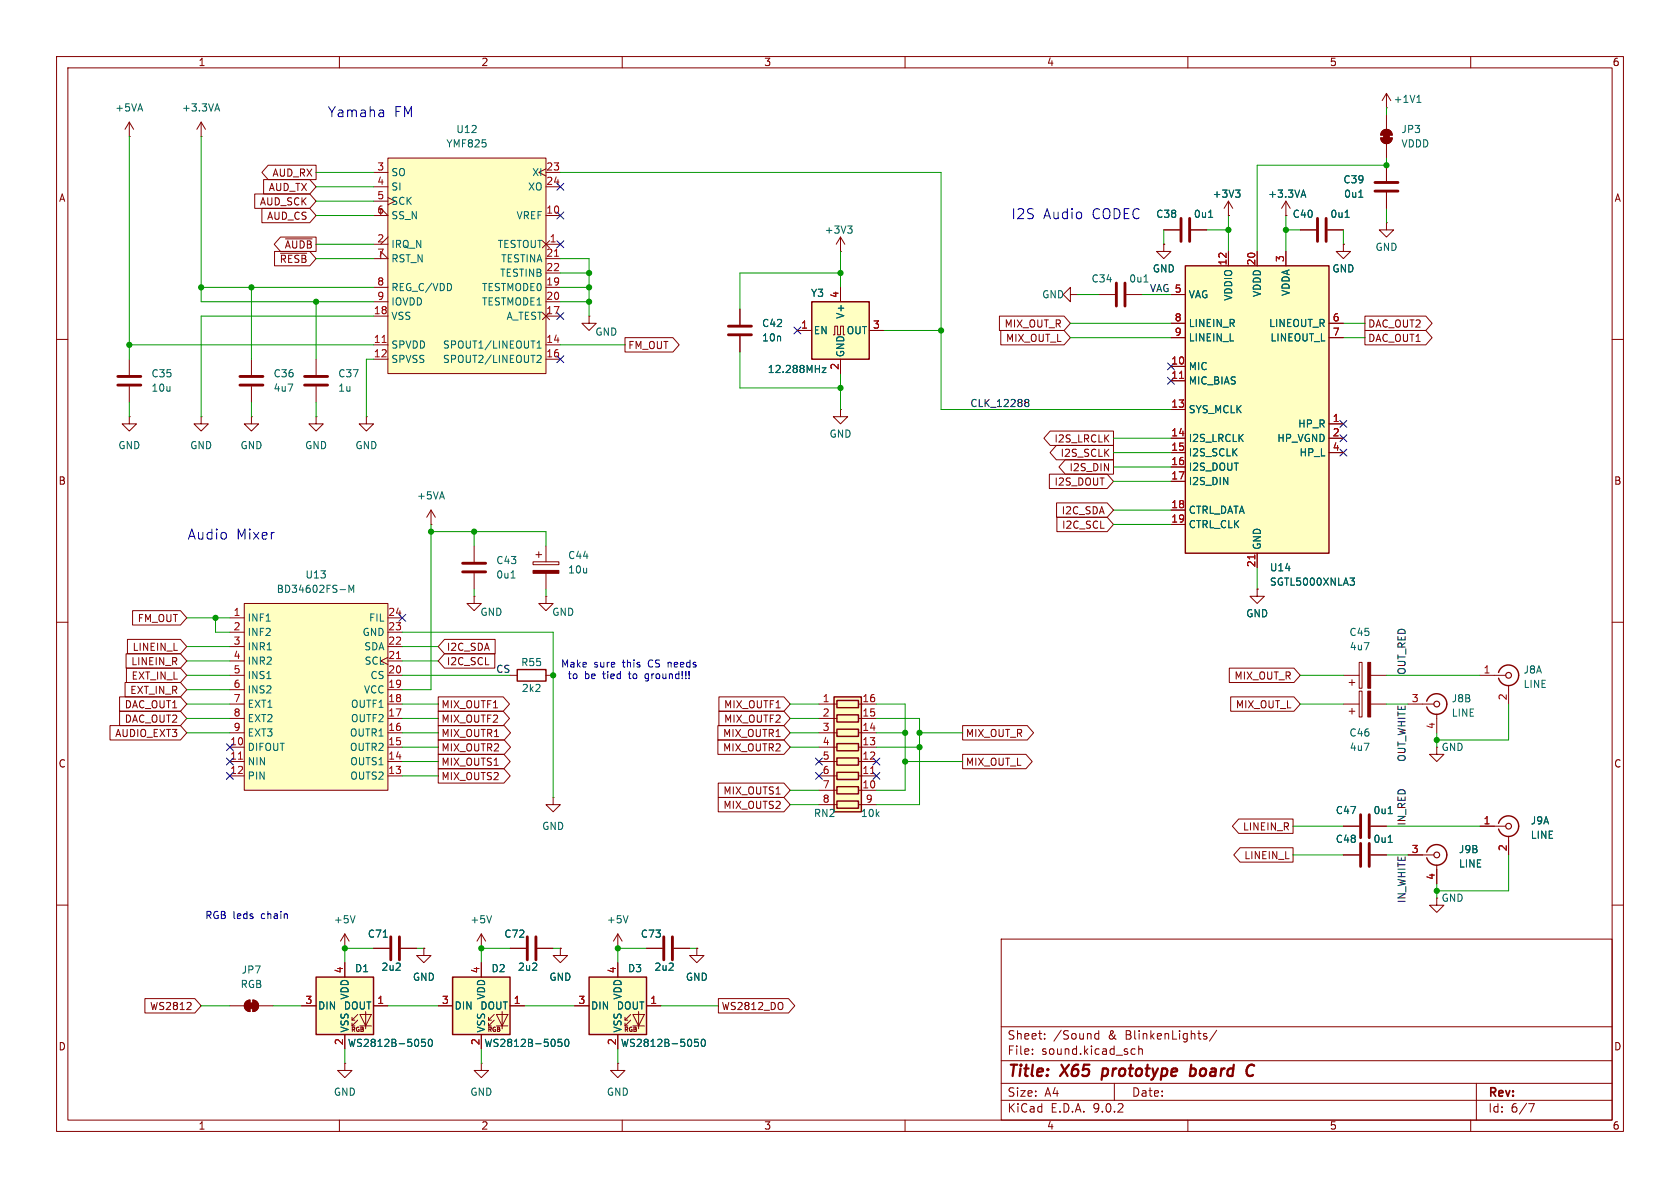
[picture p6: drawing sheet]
<svg xmlns="http://www.w3.org/2000/svg" width="297mm" height="210mm" viewBox="0 0 297 210" stroke-linecap="round" stroke-linejoin="round" font-family="sans-serif">
<g fill="none" stroke="#840000" stroke-width=".18">
<path d="M10 10h277v190h-277zM12 12h273v186h-273zM60 10v2M110 10v2M160 10v2M210 10v2M260 10v2M10 60h2M285 60h2M10 110h2M285 110h2M237.5 151.1h2.8"/>
<path d="M242.3 151.1h2.8M261.6 146.1h4.6M266.7 147.8v3.3M10 160h2M90.2 167.6h2.8M95 167.6h2.8M177 166h108v32h-108zM285 160h2M60 198v2M110 198v2M160 198v2M177 194.5h108"/>
<path d="M177 191.5h108M177 187.5h108M177 181.5h108M182.5 186.3v.1M182.5 185.5v.1M184.7 183.6v.1M184.7 182.8v.1M194.2 182.2v1.5M194.2 182.8l-.4-.1-.3 .3v.4l.2 .2h.5M197 191.5v3M200.1 186.3h.6M200.1 185.5h.6"/>
<path d="M201.3 185.5l.2-.1 .4 .1 .1 .9M201.3 184.9v1.5M210 198v2M212.8 183.1l.5 .2 .1 .1-.1 .2-.4 .1M212.8 182.8h.5M215.1 182.1l-1.3 2M260 198v2M261 191.5v6.5M270.2 195.1h1l-.6 1.5"/>
</g>
<path d="M195 188.9l-.3 2M210.5 189l.2-.1 .6 .1M210.6 188.2l-.3 2M211.2 190a.66 .66 0 0 1-.8 .1M220.9 188.3a.67 .67 0 0 1 .8 .1M221.5 190l-.6 .2" fill="none" stroke="#840000" stroke-width=".4"/>
<path d="M240.5 149.1v4.1M242.1 149.1v4.1M93.2 165.6v4.1M94.7 165.6v4.1" fill="none" stroke="#840000" stroke-width=".51"/>
<path d="M245.4 148.9h.7" fill="none" stroke="#006464" stroke-width=".18"/>
<path d="M264.9 145.5a1.81 1.81 0 0 1 2.8-1 1.81 1.81 0 0 1 0 3 1.81 1.81 0 0 1-2.8-.9" fill="none" stroke="#840000" stroke-width=".25"/>
<circle cx="266.7" cy="146.1" r=".51" fill="none" stroke="#840000" stroke-width=".2"/>
<path d="M80 172.7h10.2v10.2h-10.2z" fill="#ffffc2"/>
<g fill="none" stroke="#840000" stroke-width=".18">
<path d="M83.8 96.5v2.8M94.2 99.3h4.6v.5h-4.6zM94.7 98h1.1M95.2 97.5v1.1M96.5 96.5v2.8M83.8 105.4v1.3h1.3l-1.3 1.3-1.3-1.3h1.3M83.8 105.4h.1M83.8 101.3v2.8M90.2 119.4h1.2M96.5 105.4v1.3h1.3l-1.3 1.3-1.3-1.3h1.3M96.5 105.4h.1M96.5 119.4h1.3"/>
<path d="M96.5 101.3v2.8M237.5 119.4h2.8M240.3 117.1h.5v4.6h-.5zM242.3 119.4h2.8M261.6 119.4h4.6M237.5 124.5h2.8M238.5 120.7h1M238.5 125.7h1M239 120.1v1.1M239 125.2v1M240.3 122.2h.5v4.5h-.5zM242.3 124.5h2.8"/>
<path d="M248.9 124.5h4.6M254 132.1v1.3h1.3l-1.3 1.2-1.3-1.2h1.3M254 132.1h.1M254 126.2v3.3M266.7 121.2v3.3M97.8 141v1.2h1.3l-1.3 1.3-1.3-1.3h1.3M97.8 141h.1M237.5 146.1h2.8M242.3 146.1h2.8M248.9 151.1h4.6M254 158.8v1.2h1.3l-1.3 1.3-1.3-1.3h1.3M254 158.8h.1"/>
<path d="M254 152.9v3.3M40.6 177.8h2.6M43.5 177.1l.7-.3v2a1.02 1.02 0 0 1-.9-.6 1.02 1.02 0 0 1 .2-1.1zM44.7 176.8a1.02 1.02 0 0 1 1 1 1.02 1.02 0 0 1-1 1zM45.7 177.8h2.6M61 167.6h.1M61 165.1l-.8 1.3M61 165.1l.7 1.3M61 165.1v2.5M66 167.6h2.8M70.9 167.6h2.8M74.9 167.6v1.3h1.3l-1.3 1.3-1.2-1.3h1.2"/>
<path d="M74.9 167.6h.1M77.5 177.8h2.5M85.1 167.6h.1M85.1 165.1v2.5M85.1 170.2v2.5M85.1 165.1l-.8 1.3M85.1 165.1l.8 1.3M87.4 179.3l-1 1v-.5M87.8 179.3h2l-1 2.1zM88.8 178.8v3.1M90.2 177.8h2.5M85.1 188v1.2h1.3l-1.3 1.3-1.3-1.3h1.3"/>
<path d="M85.1 188h.1M85.1 182.9v2.5M86.4 180.3h.5M86.4 181.4h.5M87.4 180.3l-1 1.1v-.6M87.8 181.4h2"/>
</g>
<path d="M91.4 118.4h5.1v2h-5.1zM264.9 118.9a1.81 1.81 0 0 1 2.8-1 1.81 1.81 0 0 1 0 2.9 1.81 1.81 0 0 1-2.8-.9M252.2 124a1.81 1.81 0 0 1 2.8-1 1.81 1.81 0 0 1 0 2.9 1.81 1.81 0 0 1-2.8-.9M252.2 150.6a1.81 1.81 0 0 1 2.8-1 1.81 1.81 0 0 1 0 3 1.81 1.81 0 0 1-2.8-1M80 172.7h10.2v10.2h-10.2z" fill="none" stroke="#840000" stroke-width=".25"/>
<path d="M90.3 102.2h.8M245.4 143.8h.7M62.8 161.9l-.4 1.2M67.8 165.7h.7M86.9 161.9l-.4 1.2M99.3 183.7h-.6l-.1 .6 .2-.1 .4 .1 .2 .1-.1 .5-.2 .1-.5-.1M100 183.8l.1-.1a.68 .68 0 0 1 .5 .6 .68 .68 0 0 1-.5 .7l-.1-.1-.2-.4z" fill="none" stroke="#006464" stroke-width=".18"/>
<g fill="none" stroke="#840000" stroke-width=".2">
<circle cx="266.7" cy="119.4" r=".51"/>
<circle cx="254" cy="124.5" r=".51"/>
<circle cx="254" cy="151.1" r=".51"/>
</g>
<path d="M81.8 99.6h4.1M81.8 101.1h4.1M240.5 144v4.1M242.1 144v4.1M69.1 165.6v4.1M70.6 165.6v4.1" fill="none" stroke="#840000" stroke-width=".51"/>
<g fill="#840000" stroke="#840000" stroke-width=".18">
<path d="M43.9 177.3h1.1v1h-1.1z"/>
<path d="M44.7 176.8a1.02 1.02 0 0 1 1 1 1.02 1.02 0 0 1-1 1z"/>
<path d="M43.5 177.1l.7-.3v2a1.02 1.02 0 0 1-.9-.6 1.02 1.02 0 0 1 .2-1.1z"/>
<path d="M241.8 117.1h.5v4.6h-.5z"/>
<path d="M94.2 100.8h4.6v.5h-4.6z"/>
<path d="M241.8 122.2h.5v4.5h-.5z"/>
</g>
<path d="M209.5 47h25.4v50.8h-25.4z" fill="#ffffc2"/>
<path d="M209.5 47h25.4v50.8h-25.4z" fill="none" stroke="#840000" stroke-width=".25"/>
<g fill="none" stroke="#840000" stroke-width=".18">
<path d="M245.1 19.1h.1M245.1 16.5v2.6M245.1 16.5l-.8 1.3M245.1 16.5l.8 1.3M217.2 38.1h.1M217.2 35.6v2.5M217.2 35.6l-.8 1.2M217.2 35.6l.7 1.2M227.3 38.1h.1M227.3 35.6v2.5M227.3 35.6l-.7 1.2M227.3 35.6l.8 1.2"/>
<path d="M244.1 24.4h2a1.02 1.02 0 0 1-1 1 1.02 1.02 0 0 1-1-1zM244.4 23.2a1.02 1.02 0 0 1 1.1-.3 1.02 1.02 0 0 1 .6 1h-2zM245.1 20.3v2.6M245.1 25.4v2.5M245.1 29.2v2.8M245.1 34v2.8M130.8 54.6v2.8M130.8 59.4v2.8M207 52.1h2.5M207 57.2h2.5M207 59.7h2.5M217.2 44.5v2.5"/>
<path d="M222.2 44.5v2.5M227.3 44.5v2.5M229.9 40.6h2.8M234.7 40.6h2.8M234.9 57.2h2.6M234.9 59.7h2.6M237.5 43.2v1.3h-1.3l1.3 1.2 1.3-1.2h-1.3M237.5 43.2h.1M207 64.8h2.5M207 67.3h2.5M207 72.4h2.5M207 77.5h2.5"/>
<path d="M234.9 77.5h2.6M234.9 74.9h2.6M207 80h2.5M207 82.6h2.5M207 85.1h2.5M207 90.2h2.5M207 92.7h2.5M222.2 97.8v2.5M234.9 80h2.6"/>
</g>
<path d="M208.5 66.9h.7M221.8 98.1v.7" fill="none" stroke="#a90000" stroke-width=".18"/>
<path d="M250.5 18.1h.7M250.6 17.1l.3-.3v1.3M218.4 33.6h.8l-.4 .5M219 34.1l.2 .2v.3l-.2 .3M230.1 34.5h.6M230.4 33.6l.4 1.3M237.8 38.4h.7M240.2 34.9h.7M238.7 102.2h.7l-.4 .5 .4 .1v.4l-.2 .2h-.4" fill="none" stroke="#006464" stroke-width=".18"/>
<path d="M232.9 38.6v4.1M234.4 38.6v4.1M243.1 33.8h4M243.1 32.3h4M128.8 57.7h4M128.8 59.2h4" fill="none" stroke="#840000" stroke-width=".51"/>
<g fill="#840000" stroke="#840000" stroke-width=".18">
<path d="M244.6 23.6h1v1h-1z"/>
<path d="M244.1 24.4h2a1.02 1.02 0 0 1-1 1 1.02 1.02 0 0 1-1-1z"/>
<path d="M244.4 23.2a1.02 1.02 0 0 1 1.1-.3 1.02 1.02 0 0 1 .6 1h-2z"/>
</g>
<path d="M68.6 27.9h27.9v38.1h-27.9z" fill="#ffffc2"/>
<g fill="none" stroke="#840000" stroke-width=".18">
<path d="M66 38.1h2.6l-1.3-1.3v1.3M66 30.5h2.6M66 33h2.6M66 35.6h2.6M68.6 27.9h27.9v38.1h-27.9zM96.5 29.8l-1.3 .7 1.3 .6M96.5 30.5h2.6M96.5 33h2.6M96.5 38.1h2.6M245.1 39.4v1.2h1.3l-1.3 1.3-1.3-1.3h1.3M245.1 39.4h.1M66 45.7h2.6l-1.3-1.2v1.2"/>
<path d="M66 50.8h2.6M66 53.3h2.6M66 43.2h2.6M66 55.9h2.6M68.6 41.9l-1.3 1.3M95.9 42.5l1.3 1.3M95.9 55.2l1.3 1.3M96.5 50.8h2.6M96.5 53.3h2.6M96.5 45.7h2.6M96.5 48.3h2.6M96.5 43.2h2.6"/>
<path d="M96.5 55.9h2.6M97.2 42.5l-1.3 1.3M97.2 55.2l-1.3 1.3M104.1 55.9v1.3h1.3l-1.3 1.2-1.2-1.2h1.2M104.1 55.9h.1M148.6 44.5h.1M148.6 41.9l-.8 1.3M148.6 41.9l.8 1.3M148.6 41.9v2.6M205.7 40.6h2.8M210.6 40.6h2.8M66 61h2.6"/>
<path d="M66 63.5h2.6M96.5 61h2.6M96.5 63.5h2.6M148.6 72.4v1.3h-1.3l1.3 1.2 1.3-1.2h-1.3M148.6 72.4h.1"/>
</g>
<path d="M98 45.3h.8M67.6 60.5h.7" fill="none" stroke="#a90000" stroke-width=".18"/>
<path d="M149.8 39.9h.8l-.4 .5M213.7 38.4h.7M150.4 40.4l.2 .3v.3l-.2 .2M94.9 61.5h.8M94.9 60.6l.4-.3v1.2M94.9 62.9l.5-.1 .3 .4-.8 .9h.8" fill="none" stroke="#006464" stroke-width=".18"/>
<path d="M208.8 38.6v4.1M210.3 38.6v4.1" fill="none" stroke="#840000" stroke-width=".51"/>
<path d="M143.5 53.3h10.2v10.2h-10.2z" fill="#ffffc2"/>
<path d="M143.5 53.3h10.2v10.2h-10.2z" fill="none" stroke="#840000" stroke-width=".25"/>
<path d="M141 58.4h2.5M147.3 59.2h.3v-1.5h.5v1.5h.5v-1.5h.5v1.5h.3M148.6 50.8v2.5M153.7 58.4h2.5M148.6 63.5v2.5" fill="none" stroke="#840000" stroke-width=".18"/>
<path d="M145.4 65h.6l-.6 .9h.6" fill="none" stroke="#006464" stroke-width=".18"/>
<path d="M104.1 172.7h10.2v10.2h-10.2z" fill="#ffffc2"/>
<g fill="none" stroke="#840000" stroke-width=".18">
<path d="M99.1 167.6v1.3h1.2l-1.2 1.3-1.3-1.3h1.3M99.1 167.6h.1M101.6 177.8h2.5M109.2 170.2v2.5M111.5 179.3l-1 1v-.5M111.9 179.3h2l-1 2.1zM112.9 178.8v3.1M114.3 177.8h2.5M114.3 167.6h2.8M119.1 167.6h2.8M123.2 167.6v1.3h1.3l-1.3 1.3-1.3-1.3h1.3M123.2 167.6h.1"/>
<path d="M109.2 188v1.2h1.3l-1.3 1.3-1.3-1.3h1.3M109.2 188h.1M109.2 182.9v2.5M110.5 180.3h.5M110.5 181.4h.5M111.5 180.3l-1 1.1v-.6M111.9 181.4h2"/>
</g>
<path d="M104.1 172.7h10.2v10.2h-10.2z" fill="none" stroke="#840000" stroke-width=".25"/>
<path d="M123.4 183.7h-.6v.6l.1-.1 .5 .1 .1 .1-.1 .5-.2 .1-.4-.1M124.1 183.8l.2-.1a.68 .68 0 0 1 .4 .6 .68 .68 0 0 1-.4 .7l-.2-.1-.1-.4z" fill="none" stroke="#006464" stroke-width=".18"/>
<path d="M117.3 165.6v4.1M118.9 165.6v4.1" fill="none" stroke="#840000" stroke-width=".51"/>
<path d="M147.4 123.2h4.9v20.3h-4.9z" fill="#ffffc2"/>
<path d="M147.4 123.2h4.9v20.3h-4.9zM148 123.8h3.8v1.3h-3.8zM148 126.4h3.8v1.2h-3.8zM148 128.9h3.8v1.3h-3.8zM148 131.4h3.8v1.3h-3.8zM148 134h3.8v1.3h-3.8zM148 136.5h3.8v1.3h-3.8zM148 139.1h3.8v1.2h-3.8zM148 141.6h3.8v1.3h-3.8z" fill="none" stroke="#840000" stroke-width=".25"/>
<g fill="none" stroke="#840000" stroke-width=".18">
<path d="M144.8 124.5h3.2M144.8 127h3.2M144.8 129.5h3.2M144.8 132.1h3.2M144.8 134.6h3.2M144.8 137.2h3.2M144.8 139.7h3.2M151.8 124.5h3.1M151.8 127h3.1M151.8 129.5h3.1M151.8 132.1h3.1M151.8 134.6h3.1"/>
<path d="M151.8 137.2h3.1M151.8 139.7h3.1M144.8 142.2h3.2M151.8 142.2h3.1M109.2 167.6h.1M109.2 165.1l-.7 1.3M109.2 165.1l.8 1.3M109.2 165.1v2.5"/>
</g>
<path d="M153.9 136.7h.7" fill="none" stroke="#a90000" stroke-width=".18"/>
<path d="M111 161.9l-.4 1.2" fill="none" stroke="#006464" stroke-width=".18"/>
<path d="M55.9 172.7h10.1v10.2h-10.1z" fill="#ffffc2"/>
<g fill="none" stroke="#840000" stroke-width=".18">
<path d="M22.9 24.1h.1M22.9 21.6v2.5M22.9 21.6l-.8 1.3M22.9 21.6l.7 1.3M35.6 24.1h.1M35.6 21.6l-.8 1.3M35.6 21.6l.7 1.3M35.6 21.6v2.5M189.2 52.1v1.2l-1.2-1.2 1.2-1.3v1.3h1.3M190.5 52.1h.1M194.3 52.1h2.8M199.1 52.1h2.8"/>
<path d="M205.7 43.2v1.3h1.3l-1.3 1.2-1.2-1.2h1.2M205.7 43.2h.1M22.9 73.7v1.2h1.2l-1.2 1.3-1.3-1.3h1.3M22.9 73.7h.1M22.9 63.5v2.8M22.9 68.3v2.8M35.6 73.7v1.2h1.2l-1.2 1.3-1.3-1.3h1.3M35.6 73.7h.1M44.4 73.7v1.2h1.3l-1.3 1.3-1.2-1.3h1.2M44.4 73.7h.1M44.4 63.5v2.8M44.4 68.3v2.8"/>
<path d="M55.9 73.7v1.2h1.2l-1.2 1.3-1.3-1.3h1.3M55.9 73.7h.1M55.9 63.5v2.8M55.9 68.3v2.8M64.8 73.7v1.2h1.2l-1.2 1.3-1.3-1.3h1.3M64.8 73.7h.1M76.2 92.7h.1M76.2 90.2l-.8 1.2M76.2 90.2l.8 1.2M76.2 90.2v2.5M222.2 104.1v1.3h-1.2l1.2 1.3 1.3-1.3h-1.3M222.2 104.1h.1"/>
<path d="M53.3 177.8h2.6M61 170.2v2.5M63.2 179.3l-1 1v-.5M63.6 179.3h2.1l-1.1 2.1zM64.6 178.8v3.1M66 177.8h2.6M61 188v1.2h1.2l-1.2 1.3-1.3-1.3h1.3M61 188h.1M61 182.9v2.5M62.2 180.3h.5M62.2 181.4h.5M63.2 180.3l-1 1.1v-.6"/>
<path d="M63.6 181.4h2.1"/>
</g>
<path d="M55.9 172.7h10.1v10.2h-10.1z" fill="none" stroke="#840000" stroke-width=".25"/>
<path d="M38.1 19.3h.6M38.4 18.4l.4 1.2M202.2 49.9h.8M75.2 183.7h-.6l-.1 .6 .2-.1 .4 .1 .1 .1v.5l-.2 .1-.5-.1M75.8 183.8l.2-.1a.68 .68 0 0 1 .5 .6 .68 .68 0 0 1-.5 .7l-.2-.1-.1-.4z" fill="none" stroke="#006464" stroke-width=".18"/>
<path d="M197.4 50v4.1M198.9 50v4.1M20.8 66.5h4.1M20.8 68.1h4.1M42.4 66.5h4.1M42.4 68.1h4.1M53.8 66.5h4.1M53.8 68.1h4.1" fill="none" stroke="#840000" stroke-width=".51"/>
<path d="M43.2 106.7h25.4v33h-25.4z" fill="#ffffc2"/>
<g fill="none" stroke="#840000" stroke-width=".18">
<path d="M45 34.3h9.8l1.1 1.3-1.1 1.2h-9.8zM46.3 36.8h8.5l1.1 1.3-1.1 1.3h-8.5zM46.6 31.7h8.2l1.1 1.3-1.1 1.3h-8.2zM47.4 29.2h8.5v2.6h-8.5l-1.1-1.3zM217.2 38.1h.1M227.3 38.1h.1M245.1 29.2v2.8M245.1 34v2.8M48.5 44.4h6.3l1.1 1.3-1.1 1.3h-6.3zM49.6 44.8h4.6M49.6 41.9h6.3v2.6h-6.3l-1.1-1.3zM50.5 42.2h4.7"/>
<path d="M110.5 59.7h8.5l1.1 1.3-1.1 1.2h-8.5zM130.8 54.6v2.8M130.8 59.4v2.8M141 58.4h2.5M148.6 50.8v2.5M153.7 58.4h2.5M176.7 55.9h11.4l1.1 1.3-1.1 1.2h-11.4zM176.9 58.4h11.2l1.1 1.3-1.1 1.3h-11.2zM205.7 43.2h.1M205.7 40.6h2.8M207 52.1h2.5M207 57.2h2.5"/>
<path d="M207 59.7h2.5M210.6 40.6h2.8M217.2 44.5v2.5M222.2 44.5v2.5M227.3 44.5v2.5M229.9 40.6h2.8M234.7 40.6h2.8M234.9 57.2h2.6M234.9 59.7h2.6M237.5 43.2h.1M241.3 55.9h10.8l1.1 1.3-1.1 1.2h-10.8zM241.3 58.4h10.8l1.1 1.3-1.1 1.3h-10.8z"/>
<path d="M148.6 63.5v2.5M185.7 76.2h11.1v2.5h-11.1l-1.2-1.2zM186.7 78.7h10.1v2.6h-10.1l-1.1-1.3zM207 64.8h2.5M207 67.3h2.5M207 72.4h2.5M207 77.5h2.5M234.9 77.5h2.6M234.9 74.9h2.6M185.5 83.8h10.2l1.1 1.3-1.1 1.3h-10.2zM186.8 88.9h8.9l1.1 1.3-1.1 1.2h-8.9zM186.8 91.4h8.9l1.1 1.3-1.1 1.3h-8.9z"/>
<path d="M188.3 81.3h8.5v2.5h-8.5l-1.1-1.2zM207 80h2.5M207 82.6h2.5M207 85.1h2.5M207 90.2h2.5M207 92.7h2.5M222.2 97.8v2.5M234.9 80h2.6M22.3 115.6h9.6l1.1 1.2-1.1 1.3h-9.6zM22.3 118.1h9.6l1.1 1.3-1.1 1.3h-9.6zM22.5 113h9.4l1.1 1.3-1.1 1.3h-9.4zM23.4 107.9h8.5l1.1 1.3-1.1 1.3h-8.5z"/>
<path d="M40.6 109.2h2.6M40.6 111.8h2.6M40.6 114.3h2.6M40.6 116.8h2.6M40.6 119.4h2.6M43.2 106.7h25.4v33h-25.4zM68.6 116.2l-1.3 .6 1.3 .7M68.6 109.2h2.5M68.6 111.8h2.5M68.6 114.3h2.5M68.6 116.8h2.5M68.6 119.4h2.5"/>
<path d="M78.6 113h8.9v2.6h-8.9l-1.1-1.3zM78.6 115.6h8.9v2.5h-8.9l-1.1-1.3zM217.3 118.1h11.5l1.1 1.3-1.1 1.3h-11.5zM222.2 104.1h.1M19.4 128.3h12.5l1.1 1.2-1.1 1.3h-12.5zM21.1 125.7h10.8l1.1 1.3-1.1 1.3h-10.8zM21.1 123.2h10.8l1.1 1.3-1.1 1.2h-10.8zM22.1 120.6h9.8l1.1 1.3-1.1 1.3h-9.8zM40.6 121.9h2.6M40.6 124.5h2.6M40.6 127h2.6M40.6 129.5h2.6"/>
<path d="M40.6 132.1h2.6M40.6 134.6h2.6M40.6 137.2h2.6M68.6 121.9h2.5M68.6 124.5h2.5M68.6 127h2.5M68.6 129.5h2.5M68.6 132.1h2.5M68.6 134.6h2.5M68.6 137.2h2.5M77.5 130.8h11.6l1.2 1.3-1.2 1.3h-11.6zM77.5 133.3h11.6l1.1 1.3-1.1 1.3h-11.6z"/>
<path d="M77.5 135.9h11.6l1.1 1.3-1.1 1.2h-11.6zM77.5 125.7h11.5l1.1 1.3-1.1 1.3h-11.5zM77.5 123.2h11.5l1.1 1.3-1.1 1.2h-11.5zM77.5 128.3h11.6l1.2 1.2-1.2 1.3h-11.6zM126.9 130.8h11.7l1.1 1.3-1.1 1.3h-11.7zM126.9 128.3h11.7l1.1 1.2-1.1 1.3h-11.7zM127 138.4h11.6l1.1 1.3-1.1 1.3h-11.6zM127.1 123.2h11.5l1.1 1.3-1.1 1.2h-11.5zM127.1 125.7h11.5l1.1 1.3-1.1 1.3h-11.5zM170.2 133.3h11.2l1.1 1.3-1.1 1.3h-11.2zM170.2 128.3h11.4l1.1 1.2-1.1 1.3h-11.4zM217.6 123.2h11.2l1.1 1.3-1.1 1.2h-11.2z"/>
<path d="M127 141h11.6l1.1 1.2-1.1 1.3h-11.6zM219 144.8h9.6v2.5h-9.6l-1.1-1.2zM219.2 149.9h9.4v2.5h-9.4l-1.1-1.3zM237.5 146.1h2.8M237.5 151.1h2.8M242.3 146.1h2.8M242.3 151.1h2.8M248.9 151.1h2.6M254 153.7v2.5M261.6 146.1h2.6M266.7 148.6v2.5M25.6 176.5h8.8l1.2 1.3-1.2 1.3h-8.8z"/>
<path d="M33 178.5h.8M33.7 177.3v.4M53.3 177.8h2.6M61 170.2v2.5M66 167.6h2.8M66 177.8h2.6M70.9 167.6h2.8M74.9 167.6h.1M77.5 177.8h2.5M85.1 170.2v2.5M90.2 167.6h2.8M90.2 177.8h2.5"/>
<path d="M95 167.6h2.8M99.1 167.6h.1M101.6 177.8h2.5M109.2 170.2v2.5M114.3 167.6h2.8M114.3 177.8h2.5M119.1 167.6h2.8M123.2 167.6h.1M127 176.5h12.4l1.1 1.3-1.1 1.3h-12.4zM61 182.9v2.5M85.1 182.9v2.5M109.2 182.9v2.5"/>
</g>
<g fill="none" stroke="#006464" stroke-width=".18">
<path d="M213.7 38.4h.7M218.4 33.6h.8l-.4 .5M219 34.1l.2 .2v.3l-.2 .3M230.1 34.5h.6M230.4 33.6l.4 1.3M237.8 38.4h.7M240.2 34.9h.7M145.4 65h.6l-.6 .9h.6M47.2 120h.7M60.1 104.2h1M61.7 104.7v-1.3l.4 1 .4-1v1.3M238.7 102.2h.7l-.4 .5 .4 .1v.4l-.2 .2h-.4"/>
<path d="M245.4 148.9h.7M245.4 143.8h.7M67.8 165.7h.7M75.2 183.7h-.6l-.1 .6 .2-.1 .4 .1 .1 .1v.5l-.2 .1-.5-.1M75.8 183.8l.2-.1a.68 .68 0 0 1 .5 .6 .68 .68 0 0 1-.5 .7l-.2-.1-.1-.4zM99.3 183.7h-.6l-.1 .6 .2-.1 .4 .1 .2 .1-.1 .5-.2 .1-.5-.1M100 183.8l.1-.1a.68 .68 0 0 1 .5 .6 .68 .68 0 0 1-.5 .7l-.1-.1-.2-.4zM123.4 183.7h-.6v.6l.1-.1 .5 .1 .1 .1-.1 .5-.2 .1-.4-.1M124.1 183.8l.2-.1a.68 .68 0 0 1 .4 .6 .68 .68 0 0 1-.4 .7l-.2-.1-.1-.4z"/>
</g>
<path d="M208.5 66.9h.7M221.8 98.1v.7M70.1 116.4h.7M42.2 134.2h.7" fill="none" stroke="#a90000" stroke-width=".18"/>
<path d="M181.3 71.1l.1 .1M181.3 70.7l.3-.1 .2 .1 .1 .2-.3 .3M181.4 71.2h.2M181.4 71.2h-.1M181.6 71.2l.3 .2-.1 .4-.2 .1-.3-.1" fill="none" stroke="#0f0f0f" stroke-width=".18"/>
<g fill="none" stroke="#009600" stroke-width=".18">
<path d="M245.1 19.1v1.2M22.9 24.1v39.4M35.6 24.1v29.2h30.4M55.9 38.1h10.1M55.9 30.5h10.1M55.9 33h10.1M55.9 35.6h10.1M99.1 30.5h67.3v41.9h40.6M217.2 38.1v6.4M227.3 38.1v6.4M245.1 27.9v1.3h-22.9v15.3M245.1 36.8v2.6"/>
<path d="M35.6 50.8h30.4M44.4 50.8v12.7M55.9 53.3v10.2M55.9 45.7h10.1M55.9 43.2h10.1M66 55.9h-30.4v17.8M99.1 48.3h5M99.1 50.8h5M99.1 53.3h5M99.1 45.7h5v10.2M148.6 48.3h-17.8v6.3M148.6 44.5v6.3"/>
<path d="M156.2 58.4h10.2M189.2 57.2h17.8M189.2 59.7h17.8M190.5 52.1h3.8M201.9 52.1h5.1M205.7 40.6v2.6M213.4 40.6h3.8M227.3 40.6h2.6M237.5 57.2h3.8M237.5 59.7h3.8M237.5 40.6v2.6M22.9 61h43.1"/>
<path d="M22.9 71.1v2.6M44.4 71.1v2.6M55.9 71.1v2.6M66 63.5h-1.2v10.2M99.1 61h11.4M130.8 62.2v6.4h17.8M148.6 66v6.4M196.8 77.5h10.2M76.2 94h20.3v2.5M76.2 92.7v29.2h-5.1M83.8 94v2.5M196.8 80h10.2"/>
<path d="M196.8 92.7h10.2M196.8 82.6h10.2M196.8 85.1h10.2M196.8 90.2h10.2M33 119.4h7.6M33 114.3h7.6M33 116.8h7.6M33 109.2h7.6M38.1 109.2v2.6h2.5M71.1 111.8h26.7v29.2M71.1 119.4h19.1M71.1 114.3h6.4"/>
<path d="M71.1 116.8h6.4M83.8 104.1v1.3M96.5 104.1v1.3M222.2 100.3v3.8M229.9 119.4h7.6M245.1 119.4h16.5M33 124.5h7.6M33 127h7.6M33 129.5h7.6M33 121.9h7.6M71.1 124.5h6.4M71.1 132.1h6.4"/>
<path d="M71.1 127h6.4M71.1 134.6h6.4M71.1 129.5h6.4M71.1 137.2h6.4M139.7 124.5h5.1M139.7 132.1h5.1M139.7 127h5.1M139.7 129.5h5.1M139.7 139.7h5.1M154.9 124.5h5.1v15.2h-5.1M154.9 132.1h7.7M154.9 127h7.7v15.2h-7.7"/>
<path d="M154.9 129.5h5.1M160 134.6h10.2M162.6 129.5h7.6M229.9 124.5h7.6M245.1 124.5h3.8M254 129.5v2.6M266.7 124.5v6.3h-12.7M139.7 142.2h5.1M228.6 151.1h8.9M228.6 146.1h8.9M245.1 151.1h3.8M245.1 146.1h16.5"/>
<path d="M254 156.2v2.6M266.7 151.1v6.4h-12.7M35.6 177.8h5M48.3 177.8h5M66 167.6h-5v2.6M68.6 177.8h8.9M73.7 167.6h1.2M90.2 167.6h-5.1v2.6M92.7 177.8h8.9M97.8 167.6h1.3M114.3 167.6h-5.1v2.6M116.8 177.8h10.2"/>
<path d="M121.9 167.6h1.3M61 185.4v2.6M85.1 185.4v2.6M109.2 185.4v2.6"/>
</g>
<g fill="none" stroke="#000084" stroke-width=".18">
<path d="M98.5 37.5l1.2 1.2M98.5 32.4l1.2 1.2M99.7 37.5l-1.2 1.2M99.7 32.4l-1.2 1.2M98.5 42.6l1.2 1.2M98.5 55.3l1.2 1.2M99.7 42.6l-1.2 1.2M99.7 55.3l-1.2 1.2M140.4 57.8l1.2 1.2M141.6 57.8l-1.2 1.2M98.5 62.9l1.2 1.2M99.7 62.9l-1.2 1.2"/>
<path d="M206.4 64.2l1.2 1.2M206.4 66.7l1.2 1.2M207.6 64.2l-1.2 1.2M207.6 66.7l-1.2 1.2M236.9 76.9l1.2 1.2M236.9 74.3l1.2 1.2M236.9 79.4l1.2 1.2M238.1 76.9l-1.2 1.2M238.1 74.3l-1.2 1.2M238.1 79.4l-1.2 1.2M70.5 108.6l1.2 1.2M71.7 108.6l-1.2 1.2"/>
<path d="M40 131.5l1.2 1.2M40 134l1.2 1.2M40 136.6l1.2 1.2M41.2 131.5l-1.2 1.2M41.2 134l-1.2 1.2M41.2 136.6l-1.2 1.2M144.2 136.6l1.2 1.2M144.2 134l1.2 1.2M145.4 136.6l-1.2 1.2M145.4 134l-1.2 1.2M154.3 134l1.2 1.2M154.3 136.6l1.2 1.2"/>
<path d="M155.5 134l-1.2 1.2M155.5 136.6l-1.2 1.2"/>
</g>
<g fill="#009600" stroke="#009600" stroke-width=".18">
<circle cx="22.9" cy="61" r=".46"/>
<circle cx="44.4" cy="50.8" r=".46"/>
<circle cx="55.9" cy="53.3" r=".46"/>
<circle cx="35.6" cy="50.8" r=".46"/>
<circle cx="76.2" cy="94" r=".46"/>
<circle cx="38.1" cy="109.2" r=".46"/>
<circle cx="83.8" cy="94" r=".46"/>
<circle cx="61" cy="167.6" r=".46"/>
<circle cx="109.2" cy="167.6" r=".46"/>
<circle cx="97.8" cy="119.4" r=".46"/>
<circle cx="85.1" cy="167.6" r=".46"/>
<circle cx="160" cy="134.6" r=".46"/>
<circle cx="104.1" cy="48.3" r=".46"/>
<circle cx="104.1" cy="53.3" r=".46"/>
<circle cx="104.1" cy="50.8" r=".46"/>
<circle cx="227.3" cy="40.6" r=".46"/>
<circle cx="217.2" cy="40.6" r=".46"/>
<circle cx="245.1" cy="29.2" r=".46"/>
<circle cx="160" cy="129.5" r=".46"/>
<circle cx="148.6" cy="68.6" r=".46"/>
<circle cx="148.6" cy="48.3" r=".46"/>
<circle cx="254" cy="157.5" r=".46"/>
<circle cx="254" cy="130.8" r=".46"/>
<circle cx="162.6" cy="132.1" r=".46"/>
<circle cx="162.6" cy="129.5" r=".46"/>
<circle cx="166.4" cy="58.4" r=".46"/>
</g>
<g font-size="2.8" fill="#840000">
<text x="178" y="190.9">Title:</text>
<text x="187.7" y="190.9">X65</text>
<text x="195.7" y="190.9">prototype</text>
<text x="212" y="190.9">board</text>
</g>
<g font-size="2.5" fill="#0000c2">
<text x="57.9" y="20.9">Yamaha</text>
<text x="69.6" y="20.9">FM</text>
<text x="178.7" y="39">I2S</text>
<text x="184.4" y="39">Audio</text>
<text x="193.1" y="39">CODEC</text>
<text x="33.1" y="95.6">Audio</text>
<text x="41.7" y="95.6">Mixer</text>
</g>
<g font-size="2.1" fill="#840000">
<text x="178" y="184">Sheet:</text>
<text x="186.2" y="184">/Sound</text>
<text x="196" y="184">&amp;</text>
<text x="199.1" y="184">BlinkenLights/</text>
<text x="178" y="186.7">File:</text>
<text x="184.1" y="186.7">sound.kicad_sch</text>
<text x="178" y="196.9">KiCad</text>
<text x="178" y="194.1">Size:</text>
<text x="184.7" y="194.1">A4</text>
<text x="185.7" y="196.9">E.D.A.</text>
<text x="193.3" y="196.9">9.0.2</text>
<text x="200" y="194.1">Date:</text>
<text x="263" y="194.3">Rev:</text>
<text x="263" y="196.9">Id:</text>
<text x="267.1" y="196.9">6/7</text>
</g>
<g font-size="1.8" fill="#840000">
<text x="35" y="11.9">1</text>
<text x="85" y="11.9">2</text>
<text x="135" y="11.9">3</text>
<text x="185" y="11.9">4</text>
<text x="235" y="11.9">5</text>
<text x="285" y="11.9">6</text>
<text x="10.3" y="35.9">A</text>
<text x="47.4" y="34">AUD_TX</text>
<text x="48.1" y="31.4">AUD_RX</text>
<text x="285.3" y="35.9">A</text>
<text x="45.8" y="36.5">AUD_SCK</text>
<text x="47.1" y="39.1">AUD_CS</text>
<text x="49.3" y="46.7">~{RESB}</text>
<text x="50.2" y="44.1">~{AUDB}</text>
<text x="177.5" y="58.1">MIX_OUT_R</text>
<text x="241.8" y="58.1">DAC_OUT2</text>
<text x="111" y="61.9">FM_OUT</text>
<text x="177.7" y="60.6">MIX_OUT_L</text>
<text x="241.8" y="60.6">DAC_OUT1</text>
<text x="186.3" y="78.4">I2S_LRCLK</text>
<text x="187.4" y="81">I2S_SCLK</text>
<text x="189" y="83.5">I2S_DIN</text>
<text x="10.3" y="85.9">B</text>
<text x="186.3" y="86">I2S_DOUT</text>
<text x="285.3" y="85.9">B</text>
<text x="187.6" y="91.1">I2C_SDA</text>
<text x="187.7" y="93.7">I2C_SCL</text>
<text x="24.3" y="110.2">FM_OUT</text>
<text x="23.1" y="117.8">LINEIN_R</text>
<text x="23.3" y="115.3">LINEIN_L</text>
<text x="78.9" y="115.3">I2C_SDA</text>
<text x="78.9" y="117.8">I2C_SCL</text>
<text x="22" y="125.4">DAC_OUT1</text>
<text x="22.9" y="122.9">EXT_IN_R</text>
<text x="23.2" y="120.3">EXT_IN_L</text>
<text x="77.9" y="125.4">MIX_OUTF1</text>
<text x="127.9" y="125.4">MIX_OUTF1</text>
<text x="218.1" y="120.3">MIX_OUT_R</text>
<text x="218.4" y="125.4">MIX_OUT_L</text>
<text x="20.3" y="130.5">AUDIO_EXT3</text>
<text x="22" y="128">DAC_OUT2</text>
<text x="77.9" y="128">MIX_OUTF2</text>
<text x="77.9" y="130.5">MIX_OUTR1</text>
<text x="127.7" y="130.5">MIX_OUTR1</text>
<text x="127.9" y="128">MIX_OUTF2</text>
<text x="170.7" y="130.5">MIX_OUT_R</text>
<text x="10.3" y="135.9">C</text>
<text x="77.9" y="133">MIX_OUTR2</text>
<text x="77.9" y="135.6">MIX_OUTS1</text>
<text x="127.7" y="133">MIX_OUTR2</text>
<text x="170.7" y="135.6">MIX_OUT_L</text>
<text x="285.3" y="135.9">C</text>
<text x="77.9" y="138.1">MIX_OUTS2</text>
<text x="127.8" y="140.7">MIX_OUTS1</text>
<text x="127.8" y="143.2">MIX_OUTS2</text>
<text x="219.6" y="147">LINEIN_R</text>
<text x="219.9" y="152.1">LINEIN_L</text>
<text x="26.4" y="178.8">WS2812</text>
<text x="127.5" y="178.8">WS2812_DO</text>
<text x="10.3" y="185.9">D</text>
<text x="285.3" y="185.9">D</text>
<text x="35" y="199.9">1</text>
<text x="85" y="199.9">2</text>
<text x="135" y="199.9">3</text>
<text x="185" y="199.9">4</text>
<text x="235" y="199.9">5</text>
<text x="285" y="199.9">6</text>
</g>
<g font-size="1.8" fill="#006464">
<text x="20.3" y="19.9">+5VA</text>
<text x="32.1" y="19.9">+3.3VA</text>
<text x="80.6" y="23.7">U12</text>
<text x="246.3" y="18.4">+1V1</text>
<text x="247.7" y="23.7">JP3</text>
<text x="78.8" y="26.3">YMF825</text>
<text x="247.7" y="26.3">VDDD</text>
<text x="69.1" y="31.3">SO</text>
<text x="69.1" y="33.9">SI</text>
<text x="93.3" y="33.9">XO</text>
<text x="94" y="31.3">XI</text>
<text x="214.3" y="35.2">+3V3</text>
<text x="224.1" y="35.2">+3.3VA</text>
<text x="237.4" y="32.6">C39</text>
<text x="237.5" y="35.2">0u1</text>
<text x="69.1" y="36.4">SCK</text>
<text x="69.1" y="39">SS_N</text>
<text x="91.2" y="39">VREF</text>
<text x="145.7" y="41.5">+3V3</text>
<text x="204.3" y="38.7">C38</text>
<text x="211" y="38.7">0u1</text>
<text x="228.4" y="38.7">C40</text>
<text x="235.1" y="38.7">0u1</text>
<text x="69.1" y="44">IRQ_N</text>
<text x="69.1" y="46.6">RST_N</text>
<text x="87.9" y="44">TESTOUT</text>
<text x="88.5" y="46.6">TESTINA</text>
<text x="243.1" y="44.6">GND</text>
<text x="69.1" y="51.7">REG_C/VDD</text>
<text x="85.1" y="51.7">TESTMODE0</text>
<text x="88.3" y="49.1">TESTINB</text>
<text x="143.3" y="52.7">Y3</text>
<text x="184.1" y="52.9">GND</text>
<text x="192.9" y="50.1">C34</text>
<text x="199.5" y="50.1">0u1</text>
<text x="203.7" y="48.4">GND</text>
<text x="210.1" y="52.9">VAG</text>
<text x="218" y="53.3" transform="rotate(-90 218 53.3)">VDDIO</text>
<text x="223.1" y="52.6" transform="rotate(-90 223.1 52.6)">VDDD</text>
<text x="228.2" y="52.4" transform="rotate(-90 228.2 52.4)">VDDA</text>
<text x="235.5" y="48.4">GND</text>
<text x="69.1" y="54.2">IOVDD</text>
<text x="69.1" y="56.7">VSS</text>
<text x="85.1" y="54.2">TESTMODE1</text>
<text x="89.5" y="56.7">A_TEST</text>
<text x="105.2" y="59.5">GND</text>
<text x="134.6" y="58">C42</text>
<text x="143.8" y="59.3">EN</text>
<text x="149.5" y="56.5" transform="rotate(-90 149.5 56.5)">V+</text>
<text x="149.6" y="59.3">OUT</text>
<text x="210.1" y="58">LINEIN_R</text>
<text x="224.3" y="58">LINEOUT_R</text>
<text x="69.1" y="61.8">SPVDD</text>
<text x="69.1" y="64.4">SPVSS</text>
<text x="78.2" y="61.8">SPOUT1/LINEOUT1</text>
<text x="78.2" y="64.4">SPOUT2/LINEOUT2</text>
<text x="134.6" y="60.6">10n</text>
<text x="149.5" y="63.2" transform="rotate(-90 149.5 63.2)">GND</text>
<text x="210.1" y="60.6">LINEIN_L</text>
<text x="210.1" y="65.6">MIC</text>
<text x="224.5" y="60.6">LINEOUT_L</text>
<text x="26.7" y="66.9">C35</text>
<text x="26.7" y="69.4">10u</text>
<text x="48.3" y="66.9">C36</text>
<text x="48.3" y="69.4">4u7</text>
<text x="59.7" y="69.4">1u</text>
<text x="59.7" y="66.9">C37</text>
<text x="135.6" y="66.1">12.288MHz</text>
<text x="210.1" y="68.2">MIC_BIAS</text>
<text x="146.6" y="77.6">GND</text>
<text x="210.1" y="73.3">SYS_MCLK</text>
<text x="229.4" y="75.8">HP_R</text>
<text x="20.8" y="79.6">GND</text>
<text x="33.5" y="79.6">GND</text>
<text x="42.4" y="79.6">GND</text>
<text x="53.8" y="79.6">GND</text>
<text x="62.7" y="79.6">GND</text>
<text x="210.1" y="78.3">I2S_LRCLK</text>
<text x="210.1" y="80.9">I2S_SCLK</text>
<text x="210.1" y="83.4">I2S_DOUT</text>
<text x="225.7" y="78.3">HP_VGND</text>
<text x="229.6" y="80.9">HP_L</text>
<text x="73.6" y="88.5">+5VA</text>
<text x="210.1" y="86">I2S_DIN</text>
<text x="210.1" y="91">CTRL_DATA</text>
<text x="210.1" y="93.6">CTRL_CLK</text>
<text x="87.6" y="99.9">C43</text>
<text x="100.3" y="99">C44</text>
<text x="100.3" y="101.6">10u</text>
<text x="223.1" y="97.3" transform="rotate(-90 223.1 97.3)">GND</text>
<text x="224.4" y="101.2">U14</text>
<text x="48.8" y="105">BD34602FS-M</text>
<text x="53.9" y="102.5">U13</text>
<text x="87.6" y="102.5">0u1</text>
<text x="224.4" y="103.7">SGTL5000XNLA3</text>
<text x="43.7" y="110.1">INF1</text>
<text x="43.7" y="112.6">INF2</text>
<text x="64" y="112.6">GND</text>
<text x="65.1" y="110.1">FIL</text>
<text x="84.8" y="109.1">GND</text>
<text x="97.5" y="109.1">GND</text>
<text x="220.2" y="109.3">GND</text>
<text x="238.5" y="112.6">C45</text>
<text x="43.7" y="115.2">INR1</text>
<text x="43.7" y="117.7">INR2</text>
<text x="64.3" y="115.2">SDA</text>
<text x="64.4" y="117.7">SCL</text>
<text x="92" y="118">R55</text>
<text x="238.5" y="115.2">4u7</text>
<text x="269.2" y="119.3">J8A</text>
<text x="43.7" y="120.2">INS1</text>
<text x="43.7" y="122.8">INS2</text>
<text x="43.7" y="125.3">EXT1</text>
<text x="61.9" y="125.3">OUTF1</text>
<text x="64.2" y="122.8">VCC</text>
<text x="65.4" y="120.2">CS</text>
<text x="92.2" y="122.5">2k2</text>
<text x="256.5" y="124.3">J8B</text>
<text x="269.2" y="121.8">LINE</text>
<text x="43.7" y="127.9">EXT2</text>
<text x="43.7" y="130.4">EXT3</text>
<text x="61.8" y="130.4">OUTR1</text>
<text x="61.9" y="127.9">OUTF2</text>
<text x="238.5" y="130.4">C46</text>
<text x="256.5" y="126.9">LINE</text>
<text x="43.7" y="132.9">DIFOUT</text>
<text x="43.7" y="135.5">NIN</text>
<text x="61.8" y="132.9">OUTR2</text>
<text x="61.8" y="135.5">OUTS1</text>
<text x="238.5" y="132.9">4u7</text>
<text x="254.8" y="132.9">GND</text>
<text x="43.7" y="138">PIN</text>
<text x="61.8" y="138">OUTS2</text>
<text x="95.8" y="146.9">GND</text>
<text x="143.8" y="144.6">RN2</text>
<text x="152.1" y="144.6">10k</text>
<text x="236.1" y="149.2">C48</text>
<text x="236.1" y="144.1">C47</text>
<text x="242.7" y="149.2">0u1</text>
<text x="242.7" y="144.1">0u1</text>
<text x="270.5" y="145.9">J9A</text>
<text x="270.5" y="148.5">LINE</text>
<text x="257.8" y="151">J9B</text>
<text x="257.8" y="153.6">LINE</text>
<text x="254.8" y="159.6">GND</text>
<text x="58.9" y="163.4">+5V</text>
<text x="64.9" y="166">C71</text>
<text x="83.1" y="163.4">+5V</text>
<text x="89.1" y="166">C72</text>
<text x="107.2" y="163.4">+5V</text>
<text x="113.2" y="166">C73</text>
<text x="42.6" y="172.3">JP7</text>
<text x="62.7" y="172.1">D1</text>
<text x="67.3" y="171.8">2u2</text>
<text x="72.9" y="173.6">GND</text>
<text x="86.8" y="172.1">D2</text>
<text x="91.5" y="171.8">2u2</text>
<text x="97" y="173.6">GND</text>
<text x="110.9" y="172.1">D3</text>
<text x="115.6" y="171.8">2u2</text>
<text x="121.2" y="173.6">GND</text>
<text x="42.4" y="174.9">RGB</text>
<text x="56.1" y="178.7">DIN</text>
<text x="60.7" y="178.7">DOUT</text>
<text x="61.8" y="176.8" transform="rotate(-90 61.8 176.8)">VDD</text>
<text x="80.3" y="178.7">DIN</text>
<text x="84.8" y="178.7">DOUT</text>
<text x="86" y="176.8" transform="rotate(-90 86 176.8)">VDD</text>
<text x="104.4" y="178.7">DIN</text>
<text x="108.9" y="178.7">DOUT</text>
<text x="110.1" y="176.8" transform="rotate(-90 110.1 176.8)">VDD</text>
<text x="61.4" y="185.3">WS2812B-5050</text>
<text x="61.8" y="182.6" transform="rotate(-90 61.8 182.6)">VSS</text>
<text x="85.5" y="185.3">WS2812B-5050</text>
<text x="86" y="182.6" transform="rotate(-90 86 182.6)">VSS</text>
<text x="109.7" y="185.3">WS2812B-5050</text>
<text x="110.1" y="182.6" transform="rotate(-90 110.1 182.6)">VSS</text>
<text x="58.9" y="193.9">GND</text>
<text x="83.1" y="193.9">GND</text>
<text x="107.2" y="193.9">GND</text>
</g>
<g font-size="1.8" fill="#a90000">
<text x="66.6" y="30.2">3</text>
<text x="66.6" y="32.8">4</text>
<text x="66.6" y="35.3">5</text>
<text x="96.5" y="32.8">24</text>
<text x="96.5" y="30.2">23</text>
<text x="66.6" y="37.8">6</text>
<text x="96.5" y="37.8">10</text>
<text x="66.6" y="42.9">2</text>
<text x="66.6" y="45.5">7</text>
<text x="96.5" y="45.5">21</text>
<text x="97.1" y="42.9">1</text>
<text x="216.9" y="47" transform="rotate(-90 216.9 47)">12</text>
<text x="222" y="47" transform="rotate(-90 222 47)">20</text>
<text x="227.1" y="46.4" transform="rotate(-90 227.1 46.4)">3</text>
<text x="66.6" y="50.5">8</text>
<text x="66.6" y="53.1">9</text>
<text x="96.5" y="48">22</text>
<text x="96.5" y="50.5">19</text>
<text x="96.5" y="53.1">20</text>
<text x="148.3" y="52.8" transform="rotate(-90 148.3 52.8)">4</text>
<text x="207.6" y="51.8">5</text>
<text x="66" y="55.6">18</text>
<text x="96.5" y="55.6">17</text>
<text x="141.5" y="58.2">1</text>
<text x="154.2" y="58.2">3</text>
<text x="207.6" y="56.9">8</text>
<text x="207.6" y="59.4">9</text>
<text x="235.5" y="56.9">6</text>
<text x="235.5" y="59.4">7</text>
<text x="66" y="60.7">11</text>
<text x="66" y="63.2">12</text>
<text x="96.5" y="60.7">14</text>
<text x="96.5" y="63.2">16</text>
<text x="148.3" y="65.5" transform="rotate(-90 148.3 65.5)">2</text>
<text x="207" y="64.5">10</text>
<text x="207" y="67.1">11</text>
<text x="207" y="72.1">13</text>
<text x="207" y="77.2">14</text>
<text x="235.5" y="74.7">1</text>
<text x="235.5" y="77.2">2</text>
<text x="207" y="79.8">15</text>
<text x="207" y="82.3">16</text>
<text x="235.5" y="79.8">4</text>
<text x="207" y="84.8">17</text>
<text x="207" y="89.9">18</text>
<text x="207" y="92.5">19</text>
<text x="222" y="100.4" transform="rotate(-90 222 100.4)">21</text>
<text x="41.2" y="109">1</text>
<text x="41.2" y="111.5">2</text>
<text x="68.5" y="109">24</text>
<text x="68.5" y="111.5">23</text>
<text x="41.2" y="114">3</text>
<text x="41.2" y="116.6">4</text>
<text x="41.2" y="119.1">5</text>
<text x="68.5" y="114">22</text>
<text x="68.5" y="119.1">20</text>
<text x="68.5" y="116.6">21</text>
<text x="262.2" y="119.1">1</text>
<text x="41.2" y="121.7">6</text>
<text x="41.2" y="124.2">7</text>
<text x="68.5" y="121.7">19</text>
<text x="68.5" y="124.2">18</text>
<text x="145.3" y="124.2">1</text>
<text x="152.4" y="124.2">16</text>
<text x="249.5" y="124.2">3</text>
<text x="266.4" y="123.9" transform="rotate(-90 266.4 123.9)">2</text>
<text x="40.6" y="131.8">10</text>
<text x="41.2" y="126.7">8</text>
<text x="41.2" y="129.3">9</text>
<text x="68.5" y="126.7">17</text>
<text x="68.5" y="129.3">16</text>
<text x="68.5" y="131.8">15</text>
<text x="145.3" y="126.7">2</text>
<text x="145.3" y="129.3">3</text>
<text x="145.3" y="131.8">4</text>
<text x="152.4" y="126.7">15</text>
<text x="152.4" y="129.3">14</text>
<text x="152.4" y="131.8">13</text>
<text x="253.7" y="129" transform="rotate(-90 253.7 129)">4</text>
<text x="40.6" y="134.4">11</text>
<text x="40.6" y="136.9">12</text>
<text x="68.5" y="134.4">14</text>
<text x="68.5" y="136.9">13</text>
<text x="145.3" y="134.4">5</text>
<text x="145.3" y="136.9">6</text>
<text x="152.4" y="134.4">12</text>
<text x="152.4" y="136.9">11</text>
<text x="145.3" y="139.4">7</text>
<text x="145.3" y="142">8</text>
<text x="152.4" y="139.4">10</text>
<text x="153" y="142">9</text>
<text x="262.2" y="145.8">1</text>
<text x="249.5" y="150.9">3</text>
<text x="253.7" y="155.6" transform="rotate(-90 253.7 155.6)">4</text>
<text x="266.4" y="150.6" transform="rotate(-90 266.4 150.6)">2</text>
<text x="60.7" y="172.2" transform="rotate(-90 60.7 172.2)">4</text>
<text x="84.8" y="172.2" transform="rotate(-90 84.8 172.2)">4</text>
<text x="109" y="172.2" transform="rotate(-90 109 172.2)">4</text>
<text x="53.9" y="177.5">3</text>
<text x="66.6" y="177.5">1</text>
<text x="78" y="177.5">3</text>
<text x="90.7" y="177.5">1</text>
<text x="102.2" y="177.5">3</text>
<text x="114.9" y="177.5">1</text>
<text x="60.7" y="184.9" transform="rotate(-90 60.7 184.9)">2</text>
<text x="84.8" y="184.9" transform="rotate(-90 84.8 184.9)">2</text>
<text x="109" y="184.9" transform="rotate(-90 109 184.9)">2</text>
</g>
<g font-size="1.8" fill="#0f0f0f">
<text x="203.2" y="51.7">VAG 5</text>
<text x="171.4" y="72">CLK_12288</text>
<text x="87.6" y="119">CS</text>
<text x="248.6" y="119.4" transform="rotate(-90 248.6 119.4)">OUT_RED</text>
<text x="248.6" y="134.8" transform="rotate(-90 248.6 134.8)">OUT_WHITE</text>
<text x="248.6" y="146.1" transform="rotate(-90 248.6 146.1)">IN_RED</text>
<text x="248.6" y="159.7" transform="rotate(-90 248.6 159.7)">IN_WHITE</text>
</g>
<g font-size="1.8" fill="#0000c2">
<text x="99.1" y="118.2">Make</text>
<text x="105" y="118.2">sure</text>
<text x="110.2" y="118.2">this</text>
<text x="114.9" y="118.2">CS needs</text>
<text x="100.3" y="120.3">to</text>
<text x="103.3" y="120.3">be</text>
<text x="106.7" y="120.3">tied</text>
<text x="111.5" y="120.3">to</text>
<text x="114.5" y="120.3">ground!!!</text>
<text x="36.2" y="162.7">RGB leds</text>
<text x="46.3" y="162.7">chain</text>
</g>
<g font-size="1.1" fill="#840000">
<text x="62" y="182.6">RGB</text>
<text x="86.1" y="182.6">RGB</text>
<text x="110.2" y="182.6">RGB</text>
</g>
</svg>
